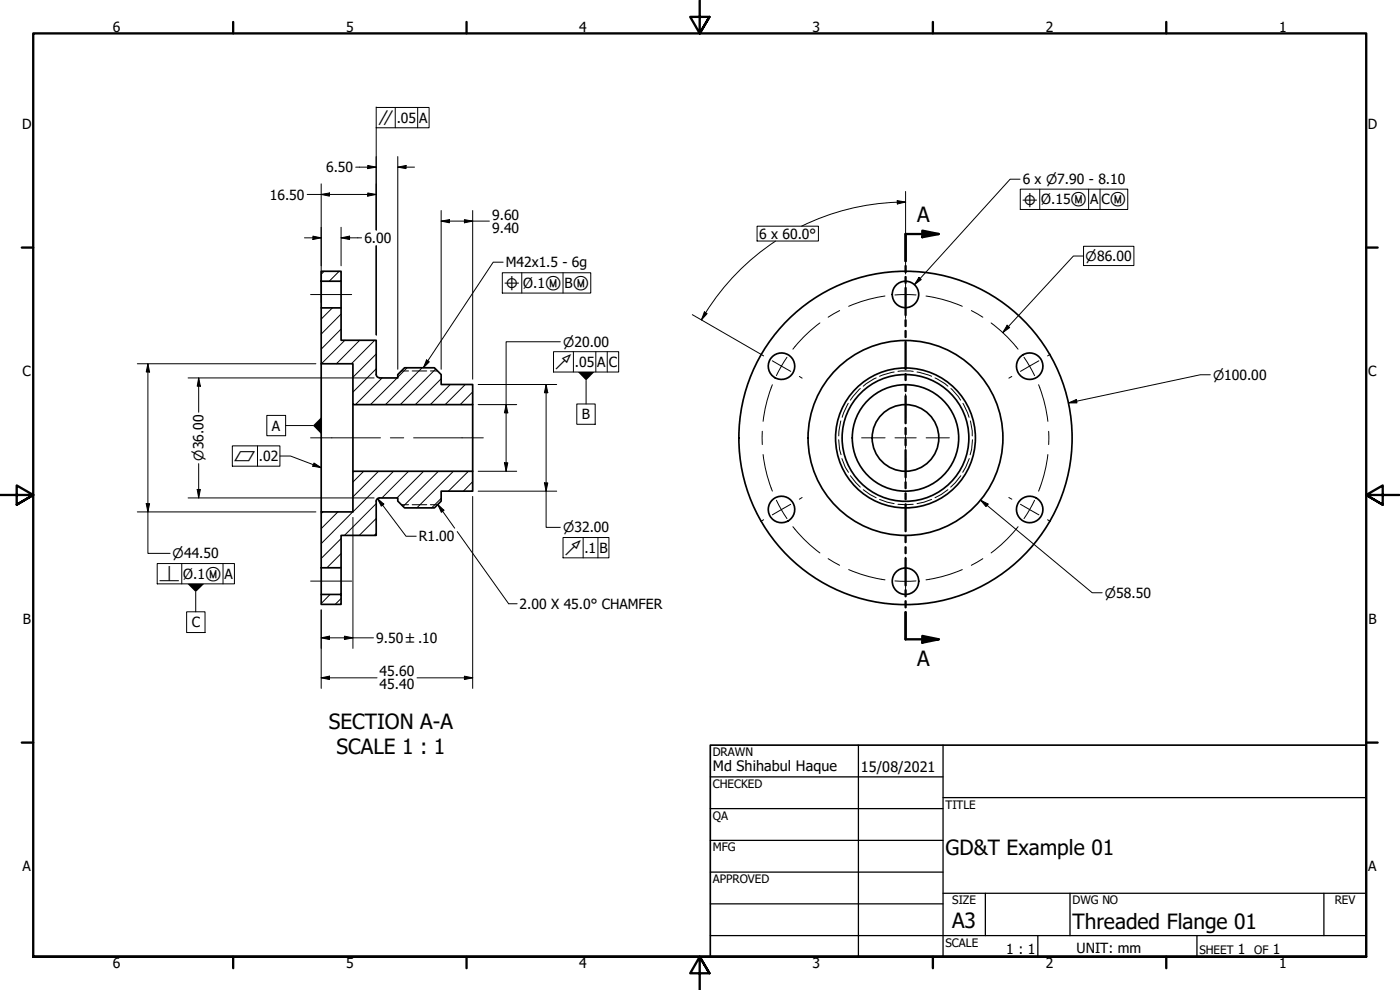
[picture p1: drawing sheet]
<svg xmlns="http://www.w3.org/2000/svg" width="420mm" height="297mm" viewBox="0 0 420 297" stroke-linecap="round" stroke-linejoin="round" font-family="sans-serif">
<!-- layer: Hatch (ANSI) -->
<g fill="none" stroke="#000" stroke-width=".3">
<path d="M97.3 81.4l-.9 .9M99.8 92.4l-3.4 3.3M101.8 81.4l-3 3M102.4 98.7l-6 6.1M102.4 94.2l-6 6.1M103.5 102.1l-7 7M107.9 102.1l-6.9 7M112.5 102.1l-7 7M112.9 110.7l-7 7M112.9 106.2l-7 7M114.7 113.4l-8 8M119.2 113.4l-8 8"/>
<path d="M122.2 110.3l-2.8 2.8M126.7 110.3l-11 11.1M130.7 110.7l-10.6 10.7M132.4 113.7l-7.7 7.7M135.1 115.4l-5.9 6M139.6 115.4l-6 6M141.9 117.6l-3.8 3.8M96.9 153.6l-.5 .5M101.4 153.6l-5 5M105.9 153.6l-9.5 9.5M109.2 141.4l-3.3 3.2M112.9 155.6l-5.1 5"/>
<path d="M112.9 151.1l-9.5 9.5M113.6 141.4l-7.7 7.7M118.1 141.4l-12.2 12.2M122.6 141.4l-8 8M127.1 141.4l-8 8M131.6 141.4l-10.6 10.5M132.4 149.5l-2.9 2.9M136.1 141.4l-11 11M140.6 141.4l-6 6M141.9 144.5l-2.8 2.9M99.1 178.4l-2.7 2.7M102.4 179.6l-1.8 1.7"/>
<path d="M102.4 166.1l-4.3 4.3M102.4 161.6l-6 6M112.9 160.1l-.6 .5"/>
</g>
<!-- layer: Hidden Narrow (ANSI) -->
<g fill="none" stroke="#000" stroke-width=".3">
<path d="M120.5 111.3h2.1M123.7 111.3h4.4M129.2 111.3h2.1M258.2 116.6l-3 3.5M263 113.4l-3 1.7-.9 .8M268.4 111.6l-4.4 1.3M269.5 111.4h4.6M275.2 111.6l4.4 1.3M280.6 113.4l3 1.7 .9 .8M285.4 116.6l2.2 2.4 .7 1.1M251.7 131.9l.3 3 .4 1.5M252.3 126.3l-.6 4.5"/>
<path d="M252.7 137.6l1 2.6 .9 1.5M254.6 121l-1.9 4.2M289 121l1.8 4.2M290.9 137.6l-2 4.1M291.2 126.3l.6 3v1.5M291.8 131.9l-.2 3-.5 1.5M120.5 151.4h2.1M123.7 151.4h4.4M129.2 151.4h2.1M255.2 142.7l3 3.5M259.1 146.9l2 1.5 1.9 .9M264 149.8l2.3 .9 2.1 .4"/>
<path d="M269.5 151.3h4.6M279.6 149.8l-2.3 .9-2.1 .4M284.5 146.9l-2.1 1.5-1.8 .9M288.4 142.7l-1.7 2.1-1.4 1.4"/>
</g>
<!-- layer: Visible (ANSI) -->
<g fill="none" stroke="#000" stroke-width=".51">
<path d="M96.4 81.4h6v3h-6zM96.4 84.4v8M102.4 92.4h-6v16.7h9.5v12.3h36v-6h-9.5v-3l-2-2.1h-9l-2 2.1v1h-5.5a1.1 1.1 0 0 1-1-1.1M102.4 92.4v9.7h10.5v10.3M102.4 84.4v8M267.8 88.3a4 4 0 0 1 5.7-3.5 4 4 0 0 1 .7 6.7 4 4 0 0 1-6.3-2.4l-.1-.8M96.4 109.1v44.5M105.9 121.4v20M141.9 121.4v20M105.9 141.4h36v6h-9.5v3l-2 2h-9l-2-2v-1h-5.5a.99 .99 0 0 0-1 1v10.2h-10.5v9.8h-6v-16.8h9.5zM96.4 170.4v8M102.4 170.4v8h-6v2.9h6v-2.9"/>
<circle cx="234.5" cy="109.9" r="4"/>
<circle cx="309" cy="109.9" r="4"/>
<circle cx="271.7" cy="131.4" r="21"/>
<circle cx="271.7" cy="131.4" r="19"/>
<circle cx="271.7" cy="131.4" r="10"/>
<circle cx="271.7" cy="131.4" r="16"/>
<circle cx="271.8" cy="131.4" r="29.2"/>
<circle cx="271.8" cy="131.4" r="50"/>
<circle cx="234.5" cy="152.9" r="4"/>
<circle cx="309" cy="152.9" r="4"/>
<circle cx="271.7" cy="174.4" r="4"/>
</g>
<!-- layer: Section Line (ANSI) -->
<g fill="none" stroke="#000" stroke-width=".7">
<path d="M271.8 79.8v1.8M276.8 69.2l4.9 1-4.9 1zM281.7 70.2h-9.9v8.1M271.8 83.1v1.8M271.8 86.4v8.1M271.8 96.1v1.7M271.8 99.3v1.8M271.8 102.6v8.1M271.8 112.3v1.7M271.8 115.6v1.7M271.8 118.9v8.1M271.8 128.4v1.9"/>
<path d="M271.8 131.7v1.9M271.8 135.1v8.1M271.8 144.7v1.8M271.8 148v1.8M271.8 151.3v8.1M271.8 160.9v1.8M271.8 164.2v1.8M271.8 167.5v8.1M271.8 177.1v1.8M271.8 180.4v1.8M271.8 183.7v8.1h9.9M276.8 190.8l4.9 1-4.9 1z"/>
</g>
<g fill="#000">
<path d="M276.8 69.2l4.9 1-4.9 1z" fill-rule="evenodd"/>
<path d="M276.8 190.8l4.9 1-4.9 1z" fill-rule="evenodd"/>
</g>
<!-- layer: Border (ANSI) -->
<g fill="none" stroke="#000" stroke-width=".7">
<path d="M70 6.6v3.4M140 6.6v3.4M210 0v10l-2.9-4.9h5.8l-2.9 4.9 2.9-4.9M280 6.6v3.4M350 6.6v3.4M6.5 74.3h3.5M410 74.3h3.4M0 148.5h10l-5-2.8v5.7l5-2.9-5 2.9M420 148.5h-10l5-2.8v5.7l-5-2.9 5 2.9M6.5 222.8h3.5M410 222.8h3.4M10 287.1v-277.1h400v277.1h-400h400"/>
<path d="M70 287.1v3.4M140 287.1v3.4M212.9 292l-2.9-4.9 2.9 4.9h-5.8l2.9-4.9v9.9M280 287.1v3.4M350 287.1v3.4"/>
</g>
<!-- layer: Title (ANSI) -->
<g fill="none" stroke="#000" stroke-width=".38">
<path d="M213.2 233.1h69.8M257.6 223.6v63.5M283 239.3h127M283 223.6v63.5M213.2 242.6h69.8M213.2 252.1h69.8M213.2 261.7h69.8M213.2 271.2h69.8M283 268h127M295.7 268v12.7M321.1 268v12.7M397.3 268v12.7"/>
<path d="M213.2 280.7h196.8M311.5 280.7v6.4M359.2 280.7v6.4"/>
</g>
<path d="M213.2 223.6h196.8v63.5h-196.8z" fill="none" stroke="#000" stroke-width=".51"/>
<!-- layer: Dimension (ANSI) -->
<g fill="none" stroke="#000" stroke-width=".3">
<path d="M92.2 58.3h20.7M96.4 58.3l2.5-.4v1zM96.4 55.2v33.1M106.7 50.2h6.2M110.4 57.9l2.5 .4-2.5 .6zM110.4 49.6l2.5 .6-2.5 .4zM112.9 47v22M119.4 50.2l2.5-.6v1zM119.4 50.2h5M119.4 47v63.8M271.8 57.5v23.7M306.1 53.8h-3l-28.7 31.6"/>
<path d="M91.4 71.4h5M93.9 70.9l2.5 .5-2.5 .5zM102.4 71.4l2.5-.5v1zM102.4 71.4h6.1M102.4 68.2v11.5M112.9 73.8v26.7M132.4 66.3l2.5-.4v1zM132.4 66.3h14.5M132.4 63.2v47.6M139.4 65.9l2.5 .4-2.5 .6zM141.9 63.2v50.6M227.2 67.9h18.4v4.4h-18.4z"/>
<path d="M232.7 72.3a70.8 70.8 0 0 0-20.9 21.6M269.2 60.2l2.6 .4-2.5 .6zM271.8 60.6a70.8 70.8 0 0 0-31.2 7.3M325.2 73.9h15.1v5.8h-15.1zM325.2 76.8h-3.1l-21.2 23M96.4 88.4v2.4M207.8 94.4l20.5 11.9M211.4 93.6l.8 .5-1.7 1.9zM211.8 93.8l-1.3 2.2M275.8 83.2l.7 .7-2.1 1.5zM302.3 97.6l.7 .7-2.1 1.5zM41.2 109.1h53.6"/>
<path d="M44.4 109.1l.5 2.5h-1zM44.4 109.1v56.9h6.7M56.5 113.4h55.8M59.6 113.4l.5 2.5h-.9zM59.6 113.4v10.3M143.5 115.4h23.6M163.9 115.4l.5 2.4h-1zM163.9 115.4v42.8h4.2M168.1 102.5h-16.2v38.9M363.2 112.4h-3l-39.5 8.5M59.6 139.1v10.3M143.5 121.4h11.6"/>
<path d="M151.4 138.9h1l-.5 2.5zM151.9 121.4l.5 2.5h-1zM320.7 120.9l2.3-1 .2 1zM41.2 153.6h53.6M43.9 151.1h1l-.5 2.5zM56.5 149.4h55.8M59.2 146.9h.9l-.5 2.5zM105.9 155.2v39.3M113.3 149.6l1.9 1.6-.8 .7zM113.3 149.6l8.6 11.3h3M141.9 149v57.6M143.5 141.4h11.6"/>
<path d="M143.5 147.4h23.6M163.4 144.9h1l-.5 2.5zM294.3 150l2.2 1.2-.6 .8zM294.3 150l33.5 27.8h3M96.4 191.4l2.5-.5v1zM96.4 183v23.6M96.4 191.4h15.7M103.4 190.9l2.5 .5-2.5 .5zM96.4 203.4l2.5-.5v1zM96.4 203.4h16.8M125.2 203.4h16.7M139.4 202.9l2.5 .5-2.5 .5z"/>
</g>
<g fill="#000">
<path d="M96.4 58.3l2.5-.4v1z" fill-rule="evenodd"/>
<path d="M110.4 57.9l2.5 .4-2.5 .6z" fill-rule="evenodd"/>
<path d="M110.4 49.6l2.5 .6-2.5 .4z" fill-rule="evenodd"/>
<path d="M119.4 50.2l2.5-.6v1z" fill-rule="evenodd"/>
<path d="M93.9 70.9l2.5 .5-2.5 .5z" fill-rule="evenodd"/>
<path d="M102.4 71.4l2.5-.5v1z" fill-rule="evenodd"/>
<path d="M132.4 66.3l2.5-.4v1z" fill-rule="evenodd"/>
<path d="M139.4 65.9l2.5 .4-2.5 .6z" fill-rule="evenodd"/>
<path d="M269.2 60.2l2.6 .4-2.5 .6z" fill-rule="evenodd"/>
<path d="M211.4 93.6l.8 .5-1.7 1.9z" fill-rule="evenodd"/>
<path d="M275.8 83.2l.7 .7-2.1 1.5z" fill-rule="evenodd"/>
<path d="M302.3 97.6l.7 .7-2.1 1.5z" fill-rule="evenodd"/>
<path d="M44.4 109.1l.5 2.5h-1z" fill-rule="evenodd"/>
<path d="M59.6 113.4l.5 2.5h-.9z" fill-rule="evenodd"/>
<path d="M163.9 115.4l.5 2.4h-1z" fill-rule="evenodd"/>
<path d="M320.7 120.9l2.3-1 .2 1z" fill-rule="evenodd"/>
<path d="M151.4 138.9h1l-.5 2.5z" fill-rule="evenodd"/>
<path d="M151.9 121.4l.5 2.5h-1z" fill-rule="evenodd"/>
<path d="M43.9 151.1h1l-.5 2.5z" fill-rule="evenodd"/>
<path d="M59.2 146.9h.9l-.5 2.5z" fill-rule="evenodd"/>
<path d="M113.3 149.6l1.9 1.6-.8 .7z" fill-rule="evenodd"/>
<path d="M163.4 144.9h1l-.5 2.5z" fill-rule="evenodd"/>
<path d="M294.3 150l2.2 1.2-.6 .8z" fill-rule="evenodd"/>
<path d="M96.4 191.4l2.5-.5v1z" fill-rule="evenodd"/>
<path d="M103.4 190.9l2.5 .5-2.5 .5z" fill-rule="evenodd"/>
<path d="M96.4 203.4l2.5-.5v1z" fill-rule="evenodd"/>
<path d="M139.4 202.9l2.5 .5-2.5 .5z" fill-rule="evenodd"/>
</g>
<!-- layer: Symbol (ANSI) -->
<g fill="none" stroke="#000" stroke-width=".3">
<path d="M112.9 32.2h15.9v6.1h-15.9zM112.9 32.1v.1M112.9 38.3v30.7M118.6 32.2v6.1M125.3 32.2v6.1M306.2 56.8h32.3v6.1h-32.3zM312 56.8v6.1M326.7 56.8v6.1M330.1 56.8v6.1M112.9 73.8v26.7M151 78.7h-3l-20.9 31.6M150.7 81.8h26.6v6.1h-26.6z"/>
<path d="M156.6 81.8v6.1M169 81.8v6.1M128 108l.8 .6-1.7 1.7zM166.1 105.5h19.6v6.1h-19.6zM172.1 105.5v6.1M175.9 114.2v7M178.8 105.5v6.1M182.2 105.5v6.1M69.7 133.8h14.3v6.1h-14.3zM77.3 133.8v6.1M80.1 124.6h5.6v6.1h-5.6zM84 136.8h3.2l9.2 3.5"/>
<path d="M85.7 127.7h8.2M94.2 138.9l2.2 1.4-2.5-.4zM173.1 121.2h5.5v6.1h-5.5zM131.4 151.4l1.8 1.7-.7 .6zM131.4 151.4l5.1 7.1M137.2 159.5l15.5 21.7h2.5M47.2 169.1h23.2v6.1h-23.2zM54.5 169.1v6.1M58.7 177.7v5.9M66.9 169.1v6.1M169 161.3h13.8v6.1h-13.8zM175 161.3v6.1"/>
<path d="M179.5 161.3v6.1M56 183.6h5.5v6.2h-5.5z"/>
</g>
<g fill="#000">
<path d="M128 108l.8 .6-1.7 1.7z" fill-rule="evenodd"/>
<path d="M173.4 111.6h5l-2.5 2.6z" fill-rule="evenodd"/>
<path d="M94.2 138.9l2.2 1.4-2.5-.4z" fill-rule="evenodd"/>
<path d="M96.4 125.2v5l-2.5-2.5z" fill-rule="evenodd"/>
<path d="M131.4 151.4l1.8 1.7-.7 .6z" fill-rule="evenodd"/>
<path d="M56.3 175.2h5l-2.6 2.5z" fill-rule="evenodd"/>
</g>
<!-- layer: Center Mark (ANSI) -->
<g fill="none" stroke="#000" stroke-width=".3">
<path d="M271.8 81.2v1M271.8 85.2v6.4M271.8 94.5v1.1M228.3 106.3l.9 .5M231.8 108.3l5.5 3.1M239.9 113l.8 .5M271.8 118.2v7M303.7 113l-.9 .5M311.8 108.3l-5.5 3.1M315.2 106.3l-.8 .5M258.6 131.4h7M268.6 131.4h6.4"/>
<path d="M271.8 128.2v6.3M271.8 137.5v7.1M277.9 131.4h7M229.2 155.9l-.9 .5M237.3 151.3l-5.5 3.2M240.7 149.3l-.8 .5M302.8 149.3l.9 .5M306.3 151.3l5.5 3.2M314.4 155.9l.8 .5M271.8 167.2v1M271.8 171.2v6.3M271.8 180.5v1"/>
</g>
<!-- layer: Centerline (ANSI) -->
<g fill="none" stroke="#000" stroke-width=".3">
<path d="M93.2 88.4h12.3M246.1 96.9l-4 3.3-4.1 4.6M252 93.2l-3.5 2M265.6 88.8l-6 1.3-4.9 1.8M274.9 88.5h-6.3M277.9 88.8l6 1.3 4.9 1.8M291.5 93.2l3.5 2M297.4 96.9l4 3.3 4.1 4.6M231.8 115.4l-1.9 5.9-.9 5.1M236.2 107.2l-3.2 5.5M307.3 107.2l3.2 5.5M311.7 115.4l1.9 5.9 .9 5.1"/>
<path d="M93.2 131.4h21M117.2 131.4h4M124.1 131.4h20.9M228.8 129.4v4M229 136.4l.9 5.1 1.9 5.9M314.5 136.4l-.9 5.1-1.9 5.9M314.7 129.4v4M233 150.1l3.2 5.5M237.9 158l4.2 4.6 4 3.3M305.5 158l-4.1 4.6-4 3.3M310.5 150.1l-3.2 5.5M93.2 174.4h12.3"/>
<path d="M248.5 167.6l3.5 2M254.7 170.9l4.9 1.8 6 1.3M268.6 174.3h6.3M288.8 170.9l-4.9 1.8-6 1.3M295 167.6l-3.5 2"/>
</g>
<g font-size="6.3">
<text x="275.3" y="66.7">A</text>
<text x="275.3" y="199.9">A</text>
<text x="98.7" y="218.7">SECTION A-A</text>
<text x="101" y="226.2">SCALE 1 : 1</text>
<text x="283.8" y="256.5">GD&amp;T Example 01</text>
<text x="285.8" y="278.6">A3</text>
<text x="321.9" y="278.6">Threaded Flange 01</text>
</g>
<g font-size="4.3">
<text x="213.9" y="231.4">Md Shihabul Haque</text>
<text x="258.4" y="231.6">15/08/2021</text>
</g>
<g font-size="4.2">
<text x="33.8" y="9.6">6</text>
<text x="103.9" y="9.6">5</text>
<text x="173.9" y="9.6">4</text>
<text x="243.8" y="9.6">3</text>
<text x="313.9" y="9.6">2</text>
<text x="383.9" y="9.6">1</text>
<text x="6.7" y="38.7">D</text>
<text x="119.1" y="36.8">.05</text>
<text x="125.8" y="36.8">A</text>
<text x="410.5" y="38.7">D</text>
<text x="97.9" y="51.7">6.50</text>
<text x="81" y="59.9">16.50</text>
<text x="307" y="55.2">6 x ⌀7.90 - 8.10</text>
<text x="147.7" y="65.9">9.60</text>
<text x="312.5" y="61.3">Ø.15Ⓜ</text>
<text x="327.2" y="61.3">A</text>
<text x="330.6" y="61.3">CⓂ</text>
<text x="147.7" y="69.8">9.40</text>
<text x="227.8" y="71.6">6 x 60.0°</text>
<text x="109.3" y="72.9">6.00</text>
<text x="151.8" y="80.2">M42x1.5 - 6g</text>
<text x="157" y="86.4">Ø.1Ⓜ</text>
<text x="169.4" y="86.4">BⓂ</text>
<text x="6.8" y="113">C</text>
<text x="172.5" y="110.1">.05</text>
<text x="179.3" y="110.1">A</text>
<text x="182.7" y="110.1">C</text>
<text x="410.7" y="113">C</text>
<text x="174.6" y="125.8">B</text>
<text x="81.6" y="129.2">A</text>
<text x="77.7" y="138.4">.02</text>
<text x="125.7" y="162.4">R1.00</text>
<text x="175.5" y="165.8">.1</text>
<text x="179.9" y="165.8">B</text>
<text x="55" y="173.7">Ø.1Ⓜ</text>
<text x="67.4" y="173.7">A</text>
<text x="156" y="182.7">2.00 X 45.0° CHAMFER</text>
<text x="6.9" y="187.2">B</text>
<text x="57.5" y="188.2">C</text>
<text x="410.7" y="187.2">B</text>
<text x="112.9" y="192.9">9.50 ±.10</text>
<text x="113.9" y="202.9">45.60</text>
<text x="113.9" y="206.9">45.40</text>
<text x="6.8" y="261.4">A</text>
<text x="410.7" y="261.4">A</text>
<text x="302" y="286.3">1 : 1</text>
<text x="323.1" y="285.8">UNIT: mm</text>
<text x="371.5" y="286.2">1</text>
<text x="382" y="286.2">1</text>
<text x="33.8" y="290.5">6</text>
<text x="103.9" y="290.5">5</text>
<text x="173.9" y="290.5">4</text>
<text x="243.8" y="290.5">3</text>
<text x="313.9" y="290.5">2</text>
<text x="383.9" y="290.5">1</text>
</g>
<g font-size="3.9">
<text x="113.3" y="37.5">∥</text>
<text x="306.6" y="62">⌖</text>
<text x="325.8" y="78.3">⌀86.00</text>
<text x="151.2" y="87">⌖</text>
<text x="169" y="104">⌀20.00</text>
<text x="166.6" y="110.9">↗</text>
<text x="364" y="113.9">⌀100.00</text>
<text x="61.1" y="138.3" transform="rotate(-90 61.1 138.3)">⌀36.00</text>
<text x="70.2" y="138.3">⏥</text>
<text x="169" y="159.8">⌀32.00</text>
<text x="51.8" y="167.5">⌀44.50</text>
<text x="169.4" y="166.6">↗</text>
<text x="47.6" y="174.4">⟂</text>
<text x="331.6" y="179.3">⌀58.50</text>
</g>
<g font-size="3.5">
<text x="213.9" y="226.9">DRAWN</text>
<text x="213.9" y="236.4">CHECKED</text>
<text x="213.9" y="245.9">QA</text>
<text x="283.8" y="242.6">TITLE</text>
<text x="213.9" y="255.4">MFG</text>
<text x="213.9" y="265">APPROVED</text>
<text x="285.8" y="271.3">SIZE</text>
<text x="321.9" y="271.3">DWG NO</text>
<text x="400.6" y="271.3">REV</text>
<text x="283.8" y="284">SCALE</text>
<text x="360" y="286.2">SHEET</text>
<text x="376.4" y="286.2">OF</text>
</g>
</svg>
